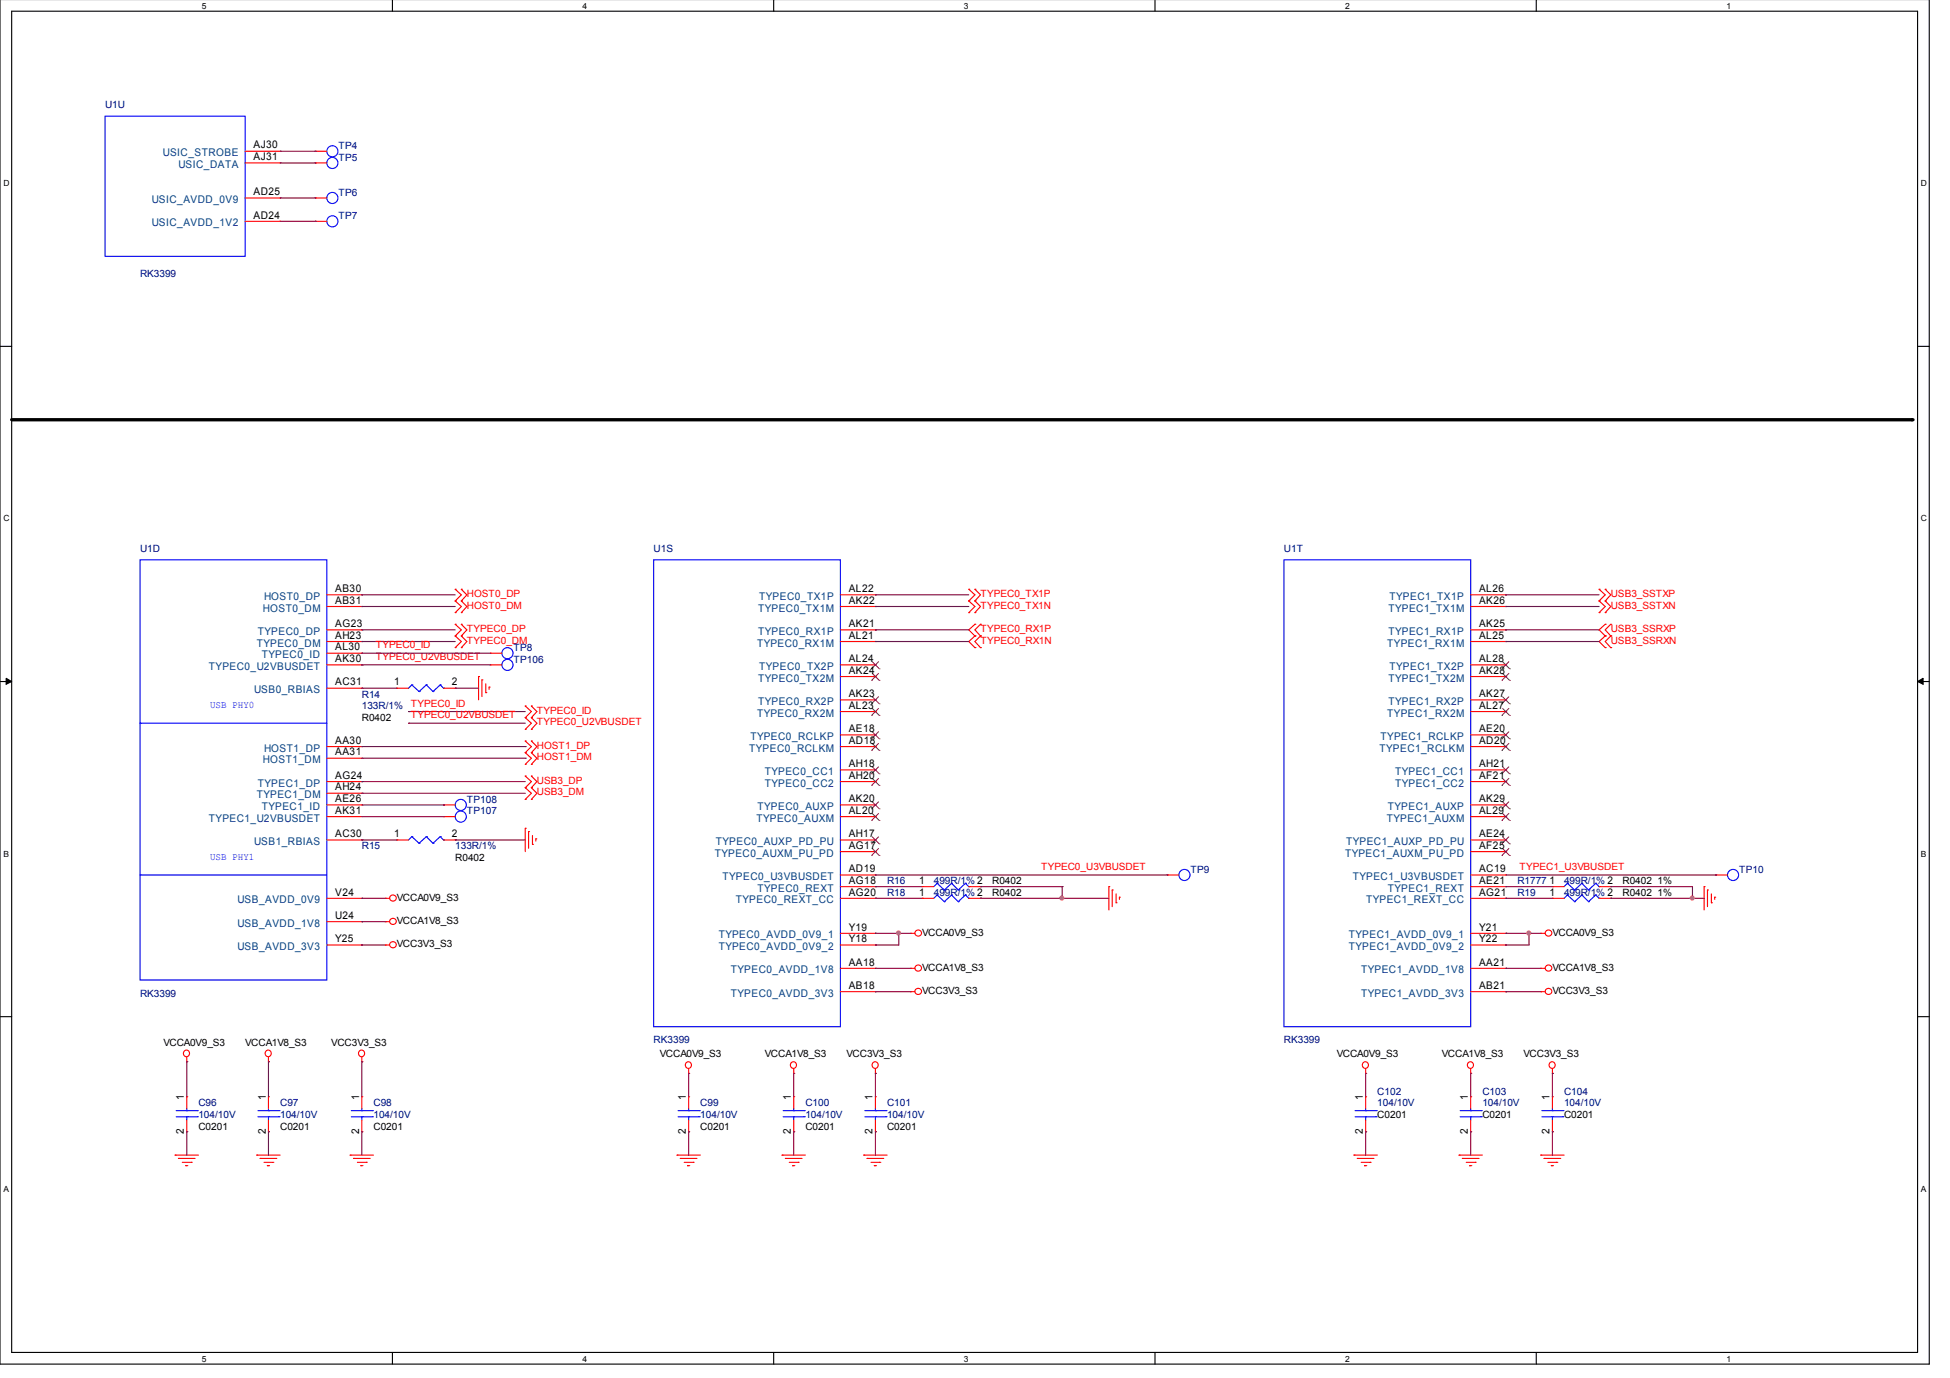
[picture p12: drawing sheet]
<svg xmlns="http://www.w3.org/2000/svg" width="297mm" height="210mm" viewBox="0 0 297 210" stroke-linecap="round" stroke-linejoin="round" font-family="sans-serif">
<path d="M0 -.1v207.9h293.9v-207.9M1.8 1.7h290.3v204.3h-290.3z" fill="none" stroke="#000" stroke-width=".17"/>
<g fill="#fff">
<path d="M30.7 .2h.6v1.3h-.6z"/>
<path d="M30.7 206.3h.6v1.3h-.6z"/>
</g>
<path d="M59.8 -.1v1.8M59.8 206v1.8" fill="none" stroke="#000" stroke-width=".17"/>
<g fill="#fff">
<path d="M88.7 .2h.6v1.3h-.6z"/>
<path d="M88.7 206.3h.6v1.3h-.6z"/>
</g>
<path d="M117.9 -.1v1.8M117.9 206v1.8" fill="none" stroke="#000" stroke-width=".17"/>
<g fill="#fff">
<path d="M146.8 .2h.6v1.3h-.6z"/>
<path d="M146.8 206.3h.6v1.3h-.6z"/>
</g>
<path d="M175.9 -.1v1.8M175.9 206v1.8" fill="none" stroke="#000" stroke-width=".17"/>
<g fill="#fff">
<path d="M204.9 .2h.6v1.3h-.6z"/>
<path d="M204.9 206.3h.6v1.3h-.6z"/>
</g>
<path d="M234 -.1v1.8M234 206v1.8" fill="none" stroke="#000" stroke-width=".17"/>
<g fill="#fff">
<path d="M263 .2h.6v1.3h-.6z"/>
<path d="M263 206.3h.6v1.3h-.6z"/>
<path d="M.5 27.2h.9v1.3h-.9z"/>
<path d="M292.6 27.2h.9v1.3h-.9z"/>
<path d="M.5 78.2h.9v1.4h-.9z"/>
<path d="M292.6 78.2h.9v1.4h-.9z"/>
</g>
<path d="M0 52.8h1.8M292.1 52.8h1.8" fill="none" stroke="#000" stroke-width=".17"/>
<g fill="#fff">
<path d="M.5 129.3h.8v1.4h-.8z"/>
<path d="M292.6 129.3h.8v1.4h-.8z"/>
</g>
<path d="M0 103.8h1.8M292.1 103.8h1.8" fill="none" stroke="#000" stroke-width=".17"/>
<path d="M.9 103.3l.9 .5-.9 .4zM292.1 103.8l.8-.5v.9z" fill="#000" stroke="#000" stroke-width=".15"/>
<g fill="#fff">
<path d="M.5 180.4h.7v1.3h-.7z"/>
<path d="M292.6 180.4h.7v1.3h-.7z"/>
</g>
<path d="M0 154.9h1.8M292.1 154.9h1.8" fill="none" stroke="#000" stroke-width=".17"/>
<path d="M1.8 63.9h289.5" fill="none" stroke="#000" stroke-width=".51"/>
<circle cx="291.3" cy="63.9" r=".25" fill="#000"/>
<g fill="none" stroke="#f00" stroke-width=".17">
<path d="M37.3 23h5.4M37.3 24.8h5.4M37.3 30.2h5.4M37.3 33.7h5.4M42.7 23h.1M42.7 24.8h.1M42.7 30.2h.1M42.7 33.7h.1M48 23h.1M48 24.8h.1M48 30.2h.1M48 33.7h.1"/>
<path d="M48 23h1.8M48 24.8h1.8M48 30.2h1.8M48 33.7h1.8M49.8 90.6h5.3M49.8 92.4h5.3M49.8 95.9h5.3M49.8 97.7h5.3M49.8 99.5h5.3M55.1 90.6h.1M55.1 92.4h.1M55.1 95.9h.1"/>
<path d="M55.1 97.7h.1M55.1 99.5h.1M69.3 93.3h.1M69.3 91.5h.1M69.3 89.8h.1M69.3 98.7h.1M69.3 96.9h.1M69.3 95.1h.1M69.3 91.5l1 .9-1 .9M69.3 89.8l1 .8-1 .9M69.3 96.9l1 .8-1 1M69.3 95.1l1 .8-1 1"/>
<path d="M70.3 93.3h.1M70.3 91.5h.1M70.3 89.8h.1M70.3 98.7h.1M70.3 96.9h.1M70.3 95.1h.1M70.3 91.5l.8 .9-.8 .9M70.3 89.8l.8 .8-.8 .9M70.3 96.9l.8 .8-.8 1M70.3 95.1l.8 .8-.8 1M74.7 99.5h.1M74.7 99.5h1.8"/>
<path d="M128 90.6h5.3M128 92.4h5.3M128 95.9h5.3M128 97.7h5.3M133.3 90.6h.1M133.3 92.4h.1M133.3 95.9h.1M133.3 97.7h.1M147.6 93.3h.1M147.6 91.5h.1M147.6 89.8h.1M147.6 91.5l.9 .9-.9 .9"/>
<path d="M147.6 89.8l.9 .8-.9 .9M148.5 93.3h.1M148.5 91.5h.1M148.5 89.8h.1M148.5 95.1h.1M148.5 96.9h.1M148.5 98.7h.1M148.5 91.5l.9 .9-.9 .9M148.5 89.8l.9 .8-.9 .9M148.5 95.1l-.9 .8 .9 1M148.5 96.9l-.9 .8 .9 1M149.4 96.9h.1"/>
<path d="M149.4 95.1h.1M149.4 98.7h.1M149.4 95.1l-.9 .8 .9 1M149.4 96.9l-.9 .8 .9 1M224 90.6h5.4M224 92.4h5.4M224 95.9h5.4M224 97.7h5.4M229.4 90.6h.1M229.4 92.4h.1M229.4 95.9h.1M229.4 97.7h.1"/>
<path d="M243.6 93.3h.1M243.6 91.5h.1M243.6 89.8h.1M243.6 91.5l.9 .9-.9 .9M243.6 89.8l.9 .8-.9 .9M244.5 93.3h.1M244.5 91.5h.1M244.5 89.8h.1M244.5 95.1h.1M244.5 96.9h.1M244.5 98.7h.1M244.5 91.5l.9 .9-.9 .9"/>
<path d="M244.5 89.8l.9 .8-.9 .9M244.5 95.1l-.9 .8 .9 1M244.5 96.9l-.9 .8 .9 1M245.4 96.9h.1M245.4 95.1h.1M245.4 98.7h.1M245.4 95.1l-.9 .8 .9 1M245.4 96.9l-.9 .8 .9 1M49.8 101.3h5.3M49.8 113.7h5.3M49.8 119.1h5.3M49.8 104.8h5.3"/>
<path d="M49.8 115.5h5.3M55.1 101.3h.1M55.1 104.8h.1M55.1 113.7h.1M55.1 115.5h.1M55.1 119.1h.1M60.5 104.8h.1M60.5 104.8h1.7M67.6 104.8h1.7M69.3 104.8h.1M72.9 103.1h.1M72.9 103.1v3.5"/>
<path d="M73.4 103.6h.1M73.4 103.6v2.5M74 105.5h.1M74 104.2v1.3M74.5 104.7h.1M74.5 104.7v.3M74.7 101.3h.1M74.7 101.3h1.8M80 120h.1M80 118.2h.1M80 114.7h.1M80 112.9h.1"/>
<path d="M80 116.4h.1M80 109.3h.1M80 107.5h.1M80 111.1h.1M80 120l.9 .8-.9 1M80 118.2l.9 .9-.9 .9M80 112.9l.9 .8-.9 1M80 114.7l.9 .8-.9 .9M80 107.5l.9 .9-.9 .9M80 109.3l.9 .9-.9 .9M80.9 120h.1M80.9 118.2h.1"/>
<path d="M80.9 114.7h.1M80.9 112.9h.1M80.9 116.4h.1M80.9 109.3h.1M80.9 107.5h.1M80.9 111.1h.1M80.9 120l.9 .8-.9 1M80.9 118.2l.9 .9-.9 .9M80.9 112.9l.9 .8-.9 1M80.9 114.7l.9 .8-.9 .9M80.9 107.5l.9 .9-.9 .9M80.9 109.3l.9 .9-.9 .9"/>
<path d="M128 101.3h5.3M128 103.1h5.3M128 106.6h5.3M128 108.4h5.3M128 111.9h5.3M128 113.7h5.3M128 117.3h5.3M128 119.1h5.3M133.3 101.3h.1M133.3 103.1h.1M133.3 106.6h.1M133.3 108.4h.1"/>
<path d="M133.3 111.9h.1M133.3 113.7h.1M133.3 117.3h.1M133.3 119.1h.1M224 101.3h5.4M224 103.1h5.4M224 106.6h5.4M224 108.4h5.4M224 111.9h5.4M224 113.7h5.4M224 117.3h5.4M224 119.1h5.4"/>
<path d="M229.4 101.3h.1M229.4 103.1h.1M229.4 106.6h.1M229.4 108.4h.1M229.4 111.9h.1M229.4 113.7h.1M229.4 117.3h.1M229.4 119.1h.1M49.8 136.8h5.3M49.8 127.9h5.3M49.8 122.6h5.3M49.8 124.4h5.3"/>
<path d="M49.8 120.8h5.3M55.1 120.8h.1M55.1 122.6h.1M55.1 124.4h.1M55.1 127.9h.1M55.1 136.8h.1M58.7 136.8h.1M58.7 136.8h.7M60.5 127.9h.1M60.5 127.9h1.7M67.6 122.6h.1M67.6 124.4h.1"/>
<path d="M67.6 127.9h1.7M67.6 122.6h1.7M67.6 124.4h1.7M69.3 127.9h.1M80 126.2h.1M80 121.8h.1M80 126.2v3.5M80.5 126.7h.1M80.5 126.7v2.5M80.9 121.8h.1M81.1 128.6h.1M81.1 127.3v1.3"/>
<path d="M81.6 127.8h.1M81.6 127.8v.3M128 136.8h5.3M128 127.9h5.3M128 122.6h5.3M128 124.4h5.3M128 129.7h5.3M128 135.1h5.3M128 133.3h5.3M133.3 122.6h.1M133.3 124.4h.1M133.3 127.9h.1"/>
<path d="M133.3 129.7h.1M133.3 135.1h.1M133.3 136.8h.1M133.3 133.3h.1M140.5 136.8h.1M140.5 135.1h.1M140.5 136.8h1.7M140.5 135.1h1.7M147.6 136.8h1.8M147.6 135.1h1.8M149.4 136.8h.1M149.4 135.1h.1"/>
<path d="M168.9 135.1h.1M168.9 135.1v3.5M169.4 135.6h.1M169.4 135.6v2.5M170 137.5h.1M170 136.2v1.3M170.5 136.7h.1M170.5 136.7v.3M177.8 133.3h.1M177.8 133.3h1.8M224 136.8h5.4M224 127.9h5.4"/>
<path d="M224 122.6h5.4M224 124.4h5.4M224 129.7h5.4M224 135.1h5.4M224 133.3h5.4M229.4 122.6h.1M229.4 124.4h.1M229.4 127.9h.1M229.4 129.7h.1M229.4 135.1h.1M229.4 136.8h.1M229.4 133.3h.1"/>
<path d="M236.5 136.8h.1M236.5 135.1h.1M236.5 136.8h1.8M236.5 135.1h1.8M243.6 136.8h1.8M243.6 135.1h1.8M245.4 136.8h.1M245.4 135.1h.1M259.6 135.1h.1M259.6 135.1v3.5M260.1 135.6h.1M260.1 135.6v2.5"/>
<path d="M260.7 137.5h.1M260.7 136.2v1.3M261.2 136.7h.1M261.2 136.7v.3M261.4 133.3h.1M261.4 133.3h1.7M49.8 140.4h5.3M49.8 143.9h5.3M55.1 140.4h.1M55.1 143.9h.1M58.7 140.4h.1M58.7 143.9h.1"/>
<path d="M58.7 140.4h.7M58.7 143.9h.7M128 143.9h5.3M128 151.1h5.3M128 147.5h5.3M128 142.2h5.3M133.3 142.2h.1M133.3 143.9h.1M133.3 147.5h.1M133.3 151.1h.1M138.7 151.1h.1M138.7 147.5h.1"/>
<path d="M138.7 142.2h.1M138.7 151.1h.7M138.7 147.5h.7M138.7 142.2h.7M224 143.9h5.4M224 151.1h5.4M224 147.5h5.4M224 142.2h5.4M229.4 142.2h.1M229.4 143.9h.1M229.4 147.5h.1M229.4 151.1h.1"/>
<path d="M234.7 151.1h.1M234.7 147.5h.1M234.7 142.2h.1M234.7 151.1h.7M234.7 147.5h.7M234.7 142.2h.7M26.7 176h.1M26.7 176h3.5M27.2 176.5h.1M27.2 176.5h2.5M27.8 177.1h1.3M28.3 177.6h.1"/>
<path d="M28.3 177.6h.3M28.4 161.7h.1M28.4 167.1h.1M28.4 172.4h.1M28.4 161.1v.6M28.4 167.1v1.7M28.4 170.6v1.8M29.1 177.1h.1M39.1 176h.1M39.1 176h3.6M39.6 176.5h.1M39.6 176.5h2.6"/>
<path d="M40.2 177.1h1.4M40.7 177.6h.1M40.7 177.6h.4M40.9 161.7h.1M40.9 167.1h.1M40.9 172.4h.1M40.9 161.1v.6M40.9 167.1v1.7M40.9 170.6v1.8M41.6 177.1h.1M53.3 176h.1M53.3 176h3.6"/>
<path d="M53.8 176.5h.1M53.8 176.5h2.6M54.4 177.1h1.4M54.9 177.6h.1M54.9 177.6h.4M55.1 161.7h.1M55.1 167.1h.1M55.1 172.4h.1M55.1 161.1v.6M55.1 167.1v1.7M55.1 170.6v1.8M55.8 177.1h.1"/>
<path d="M103.1 176h.1M103.1 176h3.6M103.6 176.5h.1M103.6 176.5h2.6M104.2 177.1h1.4M104.7 177.6h.1M104.7 177.6h.4M104.9 163.5h.1M104.9 167.1h.1M104.9 172.4h.1M104.9 162.8v.7M104.9 167.1v1.7"/>
<path d="M104.9 170.6v1.8M105.6 177.1h.1M119.1 176h.1M119.1 176h3.6M119.6 176.5h.1M119.6 176.5h2.6M120.2 177.1h1.4M120.7 177.6h.1M120.7 177.6h.4M120.9 163.5h.1M120.9 167.1h.1M120.9 172.4h.1"/>
<path d="M120.9 162.8v.7M120.9 167.1v1.7M120.9 170.6v1.8M121.6 177.1h.1M131.6 176h.1M131.6 176h3.5M132.1 176.5h.1M132.1 176.5h2.5M132.7 177.1h1.3M133.2 177.6h.1M133.2 177.6h.3M133.3 163.5h.1"/>
<path d="M133.3 167.1h.1M133.3 172.4h.1M133.3 162.8v.7M133.3 167.1v1.7M133.3 170.6v1.8M134 177.1h.1M206.2 176h.1M206.2 176h3.6M206.8 176.5h.1M206.8 176.5h2.5M207.3 177.1h1.4M207.9 177.6h.1"/>
<path d="M207.9 177.6h.3M208 163.5h.1M208 167.1h.1M208 172.4h.1M208 162.8v.7M208 167.1v1.7M208 170.6v1.8M208.7 177.1h.1M222.2 176h.1M222.2 176h3.6M222.8 176.5h.1M222.8 176.5h2.5"/>
<path d="M223.4 177.1h1.3M223.9 177.6h.1M223.9 177.6h.3M224 163.5h.1M224 167.1h.1M224 172.4h.1M224 162.8v.7M224 167.1v1.7M224 170.6v1.8M224.7 177.1h.1M234.7 176h.1M234.7 176h3.6"/>
<path d="M235.2 176.5h.1M235.2 176.5h2.5M235.8 177.1h1.4M236.3 177.6h.1M236.3 177.6h.3M236.5 163.5h.1M236.5 167.1h.1M236.5 172.4h.1M236.5 162.8v.7M236.5 167.1v1.7M236.5 170.6v1.8M237.2 177.1h.1"/>
<circle cx="59.9" cy="136.8" r=".49"/>
<circle cx="59.9" cy="143.9" r=".49"/>
<circle cx="59.9" cy="140.3" r=".49"/>
<circle cx="139.9" cy="147.5" r=".49"/>
<circle cx="139.9" cy="151" r=".49"/>
<circle cx="139.9" cy="142.1" r=".49"/>
<circle cx="235.9" cy="147.5" r=".49"/>
<circle cx="235.9" cy="142.1" r=".49"/>
<circle cx="235.9" cy="151" r=".49"/>
<circle cx="28.4" cy="160.5" r=".49"/>
<circle cx="40.8" cy="160.5" r=".49"/>
<circle cx="55.1" cy="160.5" r=".49"/>
<circle cx="104.8" cy="162.2" r=".49"/>
<circle cx="120.8" cy="162.2" r=".49"/>
<circle cx="133.3" cy="162.2" r=".49"/>
<circle cx="208" cy="162.2" r=".49"/>
<circle cx="224" cy="162.2" r=".49"/>
<circle cx="236.4" cy="162.2" r=".49"/>
</g>
<g fill="none" stroke="#00f" stroke-width=".17">
<path d="M16 17.7h21.3v21.3h-21.3zM21.3 85.3h28.5v64h-28.5zM99.6 85.3h28.4v71.1h-28.4zM195.6 85.3h28.4v71.1h-28.4zM21.3 110.2h.1M21.3 110.2h28.5M62.7 104.3h.1M62.7 104.3l-.5 .5M62.7 104.3l1.1 1M63.8 105.3h.1M64.9 104.3h.1M64.9 104.3l-1.1 1"/>
<path d="M64.9 104.3l1.1 1M66 105.3h.1M67.1 104.3h.1M67.1 104.3l-1.1 1M67.1 104.3l.5 .5M67.6 104.8h.1M21.3 133.3h.1M21.3 133.3h28.5M62.7 127.4h.1M62.7 127.4l-.5 .5M62.7 127.4l1.1 1.1M63.8 128.5h.1"/>
<path d="M64.9 127.4h.1M64.9 127.4l-1.1 1.1M64.9 127.4l1.1 1.1M66 128.5h.1M67.1 127.4h.1M67.1 127.4l-1.1 1.1M67.1 127.4l.5 .5M67.6 127.9h.1M142.7 136.3h.1M142.7 134.5h.1M142.7 136.3l-.5 .5M142.7 136.3l1.1 1"/>
<path d="M142.7 134.5l-.5 .6M142.7 134.5l1.1 1.1M143.8 137.3h.1M143.8 135.6h.1M144.9 136.3h.1M144.9 134.5h.1M144.9 136.3l-1.1 1M144.9 136.3l1.1 1M144.9 134.5l-1.1 1.1M144.9 134.5l1.1 1.1M146 137.3h.1M146 135.6h.1"/>
<path d="M147.1 136.3h.1M147.1 134.5h.1M147.1 136.3l-1.1 1M147.1 136.3l.5 .5M147.1 134.5l-1.1 1.1M147.1 134.5l.5 .6M147.6 136.8h.1M147.6 135.1h.1M238.8 136.3h.1M238.8 134.5h.1M238.8 136.3l-.5 .5M238.8 136.3l1.1 1"/>
<path d="M238.8 134.5l-.5 .6M238.8 134.5l1.1 1.1M239.9 137.3h.1M239.9 135.6h.1M241 136.3h.1M241 134.5h.1M241 136.3l-1.1 1M241 136.3l1 1M241 134.5l-1.1 1.1M241 134.5l1 1.1M242 137.3h.1M242 135.6h.1"/>
<path d="M243.1 136.3h.1M243.1 134.5h.1M243.1 136.3l-1.1 1M243.1 136.3l.5 .5M243.1 134.5l-1.1 1.1M243.1 134.5l.5 .6M243.6 136.8h.1M243.6 135.1h.1M26.8 170.1h3.3M26.8 169.2h3.3M28.4 169.2h.1M28.4 170.1h.1"/>
<path d="M28.4 168.8v.4M28.4 170.1v.5M30.1 170.1h.1M30.1 169.2h.1M39.3 170.1h3.2M39.3 169.2h3.2M40.9 169.2h.1M40.9 170.1h.1M40.9 168.8v.4M40.9 170.1v.5M42.5 170.1h.1M42.5 169.2h.1"/>
<path d="M53.5 170.1h3.2M53.5 169.2h3.2M55.1 169.2h.1M55.1 170.1h.1M55.1 168.8v.4M55.1 170.1v.5M56.7 170.1h.1M56.7 169.2h.1M103.3 170.1h3.2M103.3 169.2h3.2M104.9 169.2h.1M104.9 170.1h.1"/>
<path d="M104.9 168.8v.4M104.9 170.1v.5M106.5 170.1h.1M106.5 169.2h.1M119.3 170.1h3.2M119.3 169.2h3.2M120.9 169.2h.1M120.9 170.1h.1M120.9 168.8v.4M120.9 170.1v.5M122.5 170.1h.1M122.5 169.2h.1"/>
<path d="M131.7 170.1h3.3M131.7 169.2h3.3M133.3 169.2h.1M133.3 170.1h.1M133.3 168.8v.4M133.3 170.1v.5M135 170.1h.1M135 169.2h.1M206.4 170.1h3.2M206.4 169.2h3.2M208 169.2h.1M208 170.1h.1"/>
<path d="M208 168.8v.4M208 170.1v.5M209.6 170.1h.1M209.6 169.2h.1M222.4 170.1h3.2M222.4 169.2h3.2M224 169.2h.1M224 170.1h.1M224 168.8v.4M224 170.1v.5M225.6 170.1h.1M225.6 169.2h.1"/>
<path d="M234.9 170.1h3.2M234.9 169.2h3.2M236.5 169.2h.1M236.5 170.1h.1M236.5 168.8v.4M236.5 170.1v.5M238.1 170.1h.1M238.1 169.2h.1"/>
<circle cx="50.6" cy="30.2" r=".85"/>
<circle cx="50.6" cy="23" r=".85"/>
<circle cx="50.6" cy="33.7" r=".85"/>
<circle cx="50.6" cy="24.8" r=".85"/>
<circle cx="77.3" cy="99.5" r=".85"/>
<circle cx="77.3" cy="101.3" r=".85"/>
<circle cx="70.2" cy="124.4" r=".85"/>
<circle cx="70.2" cy="122.6" r=".85"/>
<circle cx="180.4" cy="133.3" r=".85"/>
<circle cx="264" cy="133.3" r=".85"/>
</g>
<g fill="none" stroke="#804000" stroke-width=".15">
<path d="M132.8 101.9h.1M132.8 103.6h.1M132.8 107.2h.1M132.8 109h.1M132.8 112.5h.1M132.8 114.3h.1M132.8 117.9h.1M132.8 119.6h.1M132.8 100.8l1.1 1.1M132.8 102.5l1.1 1.1M132.8 106.1l1.1 1.1M132.8 107.9l1.1 1.1"/>
<path d="M132.8 111.4l1.1 1.1M132.8 113.2l1.1 1.1M132.8 116.8l1.1 1.1M132.8 118.5l1.1 1.1M133.9 100.8l-1.1 1.1M133.9 102.5l-1.1 1.1M133.9 106.1l-1.1 1.1M133.9 107.9l-1.1 1.1M133.9 111.4l-1.1 1.1M133.9 113.2l-1.1 1.1M133.9 116.8l-1.1 1.1M133.9 118.5l-1.1 1.1"/>
<path d="M133.9 101.9h.1M133.9 103.6h.1M133.9 107.2h.1M133.9 109h.1M133.9 112.5h.1M133.9 114.3h.1M133.9 117.9h.1M133.9 119.6h.1M228.8 101.9h.1M228.8 103.6h.1M228.8 107.2h.1M228.8 109h.1"/>
<path d="M228.8 112.5h.1M228.8 114.3h.1M228.8 117.9h.1M228.8 119.6h.1M228.9 100.8l1.1 1.1M228.9 102.5l1.1 1.1M228.9 106.1l1.1 1.1M228.9 107.9l1.1 1.1M228.9 111.4l1.1 1.1M228.9 113.2l1.1 1.1M228.9 116.8l1.1 1.1M228.9 118.5l1.1 1.1"/>
<path d="M229.9 100.8l-1.1 1.1M229.9 102.5l-1.1 1.1M229.9 106.1l-1.1 1.1M229.9 107.9l-1.1 1.1M229.9 111.4l-1.1 1.1M229.9 113.2l-1.1 1.1M229.9 116.8l-1.1 1.1M229.9 118.5l-1.1 1.1M230 101.9h.1M230 103.6h.1M230 107.2h.1M230 109h.1"/>
<path d="M230 112.5h.1M230 114.3h.1M230 117.9h.1M230 119.6h.1M132.8 123.2h.1M132.8 125h.1M132.8 128.5h.1M132.8 130.3h.1M132.8 122.1l1.1 1.1M132.8 123.9l1.1 1.1M132.8 127.4l1.1 1.1M132.8 129.2l1.1 1.1"/>
<path d="M133.9 122.1l-1.1 1.1M133.9 123.9l-1.1 1.1M133.9 127.4l-1.1 1.1M133.9 129.2l-1.1 1.1M133.9 123.2h.1M133.9 125h.1M133.9 128.5h.1M133.9 130.3h.1M228.8 123.2h.1M228.8 125h.1M228.8 128.5h.1M228.8 130.3h.1"/>
<path d="M228.9 122.1l1.1 1.1M228.9 123.9l1.1 1.1M228.9 127.4l1.1 1.1M228.9 129.2l1.1 1.1M229.9 122.1l-1.1 1.1M229.9 123.9l-1.1 1.1M229.9 127.4l-1.1 1.1M229.9 129.2l-1.1 1.1M230 123.2h.1M230 125h.1M230 128.5h.1M230 130.3h.1"/>
</g>
<g fill="none" stroke="#800040" stroke-width=".17">
<path d="M42.7 23h5.3M42.7 24.8h5.3M42.7 30.2h5.3M42.7 33.7h5.3M48 23h.1M48 24.8h.1M48 30.2h.1M48 33.7h.1M55.1 90.6h.1M55.1 92.4h.1M55.1 97.7h.1M55.1 95.9h.1"/>
<path d="M55.1 99.5h.1M55.1 90.6h14.2M55.1 92.4h14.2M55.1 97.7h14.2M55.1 95.9h14.2M55.1 99.5h19.6M133.3 97.7h.1M133.3 95.9h.1M133.3 90.6h.1M133.3 92.4h.1M133.3 90.6h14.3M133.3 92.4h14.3"/>
<path d="M133.3 97.7h14.3M133.3 95.9h14.3M229.4 97.7h.1M229.4 95.9h.1M229.4 90.6h.1M229.4 92.4h.1M229.4 90.6h14.2M229.4 92.4h14.2M229.4 97.7h14.2M229.4 95.9h14.2M55.1 104.8h.1M55.1 101.3h.1"/>
<path d="M55.1 119.1h.1M55.1 104.8h5.4M55.1 101.3h19.6M55.1 119.1h24.9M55.1 113.7h24.9M55.1 115.5h24.9M62.2 108.4h.1M62.2 110.2h.1M62.2 108.4h17.8M62.2 110.2h17.8M69.3 104.8h.1M69.3 104.8h3.6"/>
<path d="M80 113.7h.1M80 115.5h.1M55.1 136.8h.1M55.1 127.9h.1M55.1 120.8h.1M55.1 136.8h3.6M55.1 127.9h5.4M55.1 120.8h24.9M55.1 122.6h12.5M55.1 124.4h12.5M67.6 122.6h.1M67.6 124.4h.1"/>
<path d="M69.3 127.9h.1M69.3 127.9h10.7M133.3 135.1h.1M133.3 136.8h.1M133.3 136.8h7.2M133.3 135.1h7.2M133.3 133.3h44.5M149.4 135.1h.1M149.4 136.8h.1M149.4 136.8h19.5M149.4 135.1h12.4M161.8 136.8h.1"/>
<path d="M161.8 135.1h.1M161.8 135.1v1.7M177.8 133.3h.1M229.4 135.1h.1M229.4 136.8h.1M229.4 136.8h7.1M229.4 135.1h7.1M229.4 133.3h32M245.4 135.1h.1M245.4 136.8h.1M245.4 136.8h14.2M245.4 135.1h12.4v1.7"/>
<path d="M257.8 136.8h.1M261.4 133.3h.1M55.1 140.4h.1M55.1 143.9h.1M55.1 140.4h3.6M55.1 143.9h3.6M133.3 151.1h.1M133.3 147.5h.1M133.3 142.2h.1M133.3 143.9h.1M133.3 151.1h5.4M133.3 147.5h5.4"/>
<path d="M133.3 142.2h5.4M136.9 142.2h.1M136.9 142.2v1.7h-3.6M229.4 151.1h.1M229.4 147.5h.1M229.4 142.2h.1M229.4 143.9h.1M229.4 151.1h5.3M229.4 147.5h5.3M229.4 142.2h5.3M232.9 142.2h.1M232.9 142.2v1.7h-3.5"/>
<path d="M28.4 161.7h.1M28.4 172.4h.1M28.4 161.7v5.4M28.4 172.4v3.6M40.9 161.7h.1M40.9 172.4h.1M40.9 161.7v5.4M40.9 172.4v3.6M55.1 172.4h.1M55.1 161.7h.1M55.1 161.7v5.4M55.1 172.4v3.6"/>
<path d="M104.9 163.5h.1M104.9 172.4h.1M104.9 163.5v3.6M104.9 172.4v3.6M120.9 163.5h.1M120.9 172.4h.1M120.9 163.5v3.6M120.9 172.4v3.6M133.3 172.4h.1M133.3 163.5h.1M133.3 163.5v3.6M133.3 172.4v3.6"/>
<path d="M208 163.5h.1M208 172.4h.1M208 163.5v3.6M208 172.4v3.6M224 163.5h.1M224 172.4h.1M224 163.5v3.6M224 172.4v3.6M236.5 172.4h.1M236.5 163.5h.1M236.5 163.5v3.6M236.5 172.4v3.6"/>
</g>
<g fill="#f0f" stroke="#f0f" stroke-width=".17">
<circle cx="136.9" cy="142.1" r=".3"/>
<circle cx="161.8" cy="136.8" r=".3"/>
<circle cx="232.9" cy="142.1" r=".3"/>
<circle cx="257.8" cy="136.8" r=".3"/>
</g>
<g font-size="1.6" fill="#004080">
<text x="24.8" y="23.8">USIC_STROBE</text>
<text x="27.2" y="25.6">USIC_DATA</text>
<text x="23.1" y="30.9">USIC_AVDD_0V9</text>
<text x="23.1" y="34.5">USIC_AVDD_1V2</text>
<text x="40" y="93.1">HOST0_DM</text>
<text x="40.2" y="91.4">HOST0_DP</text>
<text x="115.5" y="93.1">TYPEC0_TX1M</text>
<text x="115.7" y="91.4">TYPEC0_TX1P</text>
<text x="211.5" y="93.1">TYPEC1_TX1M</text>
<text x="211.7" y="91.4">TYPEC1_TX1P</text>
<text x="39.1" y="98.5">TYPEC0_DM</text>
<text x="39.3" y="96.7">TYPEC0_DP</text>
<text x="39.9" y="100.3">TYPEC0_ID</text>
<text x="115.3" y="98.5">TYPEC0_RX1M</text>
<text x="115.5" y="96.7">TYPEC0_RX1P</text>
<text x="211.3" y="98.5">TYPEC1_RX1M</text>
<text x="211.5" y="96.7">TYPEC1_RX1P</text>
<text x="31.8" y="102">TYPEC0_U2VBUSDET</text>
<text x="38.7" y="105.6">USB0_RBIAS</text>
<text x="115.5" y="103.8">TYPEC0_TX2M</text>
<text x="115.5" y="107.4">TYPEC0_RX2P</text>
<text x="115.7" y="102">TYPEC0_TX2P</text>
<text x="211.5" y="103.8">TYPEC1_TX2M</text>
<text x="211.5" y="107.4">TYPEC1_RX2P</text>
<text x="211.7" y="102">TYPEC1_TX2P</text>
<text x="114.3" y="112.7">TYPEC0_RCLKP</text>
<text x="115.3" y="109.1">TYPEC0_RX2M</text>
<text x="210.3" y="112.7">TYPEC1_RCLKP</text>
<text x="211.3" y="109.1">TYPEC1_RX2M</text>
<text x="39.3" y="119.8">TYPEC1_DP</text>
<text x="40" y="116.3">HOST1_DM</text>
<text x="40.2" y="114.5">HOST1_DP</text>
<text x="114.1" y="114.5">TYPEC0_RCLKM</text>
<text x="116.5" y="118">TYPEC0_CC1</text>
<text x="116.5" y="119.8">TYPEC0_CC2</text>
<text x="210.1" y="114.5">TYPEC1_RCLKM</text>
<text x="212.5" y="118">TYPEC1_CC1</text>
<text x="212.5" y="119.8">TYPEC1_CC2</text>
<text x="31.8" y="125.2">TYPEC1_U2VBUSDET</text>
<text x="39.1" y="121.6">TYPEC1_DM</text>
<text x="39.9" y="123.4">TYPEC1_ID</text>
<text x="115.2" y="125.2">TYPEC0_AUXM</text>
<text x="115.4" y="123.4">TYPEC0_AUXP</text>
<text x="211.2" y="125.2">TYPEC1_AUXM</text>
<text x="211.4" y="123.4">TYPEC1_AUXP</text>
<text x="38.7" y="128.7">USB1_RBIAS</text>
<text x="108.9" y="130.5">TYPEC0_AUXM_PU_PD</text>
<text x="109.1" y="128.7">TYPEC0_AUXP_PD_PU</text>
<text x="204.9" y="130.5">TYPEC1_AUXM_PU_PD</text>
<text x="205.1" y="128.7">TYPEC1_AUXP_PD_PU</text>
<text x="36.2" y="137.6">USB_AVDD_0V9</text>
<text x="110.1" y="134">TYPEC0_U3VBUSDET</text>
<text x="112.1" y="137.6">TYPEC0_REXT_CC</text>
<text x="115.4" y="135.8">TYPEC0_REXT</text>
<text x="206.1" y="134">TYPEC1_U3VBUSDET</text>
<text x="208.1" y="137.6">TYPEC1_REXT_CC</text>
<text x="211.4" y="135.8">TYPEC1_REXT</text>
<text x="36.2" y="141.2">USB_AVDD_1V8</text>
<text x="109.5" y="142.9">TYPEC0_AVDD_0V9_1</text>
<text x="205.5" y="142.9">TYPEC1_AVDD_0V9_1</text>
<text x="36.2" y="144.7">USB_AVDD_3V3</text>
<text x="109.5" y="144.7">TYPEC0_AVDD_0V9_2</text>
<text x="111.3" y="148.3">TYPEC0_AVDD_1V8</text>
<text x="205.5" y="144.7">TYPEC1_AVDD_0V9_2</text>
<text x="207.3" y="148.3">TYPEC1_AVDD_1V8</text>
<text x="111.3" y="151.8">TYPEC0_AVDD_3V3</text>
<text x="207.3" y="151.8">TYPEC1_AVDD_3V3</text>
</g>
<g font-size="1.6">
<text x="38.6" y="22.6">AJ30</text>
<text x="38.6" y="24.4">AJ31</text>
<text x="38.6" y="29.7">AD25</text>
<text x="38.6" y="33.3">AD24</text>
<text x="51.1" y="90.2">AB30</text>
<text x="51.1" y="92">AB31</text>
<text x="51.1" y="95.5">AG23</text>
<text x="129.3" y="90.2">AL22</text>
<text x="129.3" y="92">AK22</text>
<text x="129.3" y="95.5">AK21</text>
<text x="225.3" y="90.2">AL26</text>
<text x="225.3" y="92">AK26</text>
<text x="225.3" y="95.5">AK25</text>
<text x="51.1" y="97.3">AH23</text>
<text x="51.1" y="99.1">AL30</text>
<text x="51.1" y="100.9">AK30</text>
<text x="129.3" y="97.3">AL21</text>
<text x="129.3" y="100.9">AL24</text>
<text x="225.3" y="97.3">AL25</text>
<text x="225.3" y="100.9">AL28</text>
<text x="51.1" y="104.4">AC31</text>
<text x="60" y="104.4">1</text>
<text x="68.8" y="104.4">2</text>
<text x="129.3" y="102.6">AK24</text>
<text x="129.3" y="106.2">AK23</text>
<text x="129.3" y="108">AL23</text>
<text x="225.3" y="102.6">AK28</text>
<text x="225.3" y="106.2">AK27</text>
<text x="225.3" y="108">AL27</text>
<text x="51.1" y="113.3">AA30</text>
<text x="129.3" y="111.5">AE18</text>
<text x="129.3" y="113.3">AD18</text>
<text x="225.3" y="111.5">AE20</text>
<text x="225.3" y="113.3">AD20</text>
<text x="51.1" y="115.1">AA31</text>
<text x="51.1" y="118.6">AG24</text>
<text x="129.3" y="116.9">AH18</text>
<text x="129.3" y="118.6">AH20</text>
<text x="225.3" y="116.9">AH21</text>
<text x="225.3" y="118.6">AF21</text>
<text x="51.1" y="120.4">AH24</text>
<text x="51.1" y="122.2">AE26</text>
<text x="51.1" y="124">AK31</text>
<text x="129.3" y="122.2">AK20</text>
<text x="129.3" y="124">AL20</text>
<text x="225.3" y="122.2">AK29</text>
<text x="225.3" y="124">AL29</text>
<text x="51.1" y="127.5">AC30</text>
<text x="60" y="127.5">1</text>
<text x="68.8" y="127.5">2</text>
<text x="129.3" y="127.5">AH17</text>
<text x="129.3" y="129.3">AG17</text>
<text x="225.3" y="127.5">AE24</text>
<text x="225.3" y="129.3">AF25</text>
<text x="51.1" y="136.4">V24</text>
<text x="129.3" y="134.6">AG18</text>
<text x="129.3" y="136.4">AG20</text>
<text x="129.3" y="132.9">AD19</text>
<text x="140" y="136.4">1</text>
<text x="140" y="134.6">1</text>
<text x="225.3" y="134.6">AE21</text>
<text x="225.3" y="136.4">AG21</text>
<text x="225.3" y="132.9">AC19</text>
<text x="236.1" y="136.4">1</text>
<text x="236.1" y="134.6">1</text>
<text x="51.1" y="140">U24</text>
<text x="51.1" y="143.5">Y25</text>
<text x="129.3" y="141.7">Y19</text>
<text x="129.3" y="143.5">Y18</text>
<text x="225.3" y="141.7">Y21</text>
<text x="225.3" y="143.5">Y22</text>
<text x="129.3" y="147.1">AA18</text>
<text x="225.3" y="147.1">AA21</text>
<text x="129.3" y="150.6">AB18</text>
<text x="225.3" y="150.6">AB21</text>
<text x="28" y="167.6" transform="rotate(-90 28 167.6)">1</text>
<text x="40.5" y="167.6" transform="rotate(-90 40.5 167.6)">1</text>
<text x="54.7" y="167.6" transform="rotate(-90 54.7 167.6)">1</text>
<text x="104.5" y="167.6" transform="rotate(-90 104.5 167.6)">1</text>
<text x="120.5" y="167.6" transform="rotate(-90 120.5 167.6)">1</text>
<text x="132.9" y="167.6" transform="rotate(-90 132.9 167.6)">1</text>
<text x="207.6" y="167.6" transform="rotate(-90 207.6 167.6)">1</text>
<text x="223.6" y="167.6" transform="rotate(-90 223.6 167.6)">1</text>
<text x="236.1" y="167.6" transform="rotate(-90 236.1 167.6)">1</text>
<text x="28" y="172.7" transform="rotate(-90 28 172.7)">2</text>
<text x="40.5" y="172.7" transform="rotate(-90 40.5 172.7)">2</text>
<text x="54.7" y="172.7" transform="rotate(-90 54.7 172.7)">2</text>
<text x="104.5" y="172.7" transform="rotate(-90 104.5 172.7)">2</text>
<text x="120.5" y="172.7" transform="rotate(-90 120.5 172.7)">2</text>
<text x="132.9" y="172.7" transform="rotate(-90 132.9 172.7)">2</text>
<text x="207.6" y="172.7" transform="rotate(-90 207.6 172.7)">2</text>
<text x="223.6" y="172.7" transform="rotate(-90 223.6 172.7)">2</text>
<text x="236.1" y="172.7" transform="rotate(-90 236.1 172.7)">2</text>
</g>
<g font-size="1.5" fill="#000080">
<text x="16" y="16.5">U1U</text>
<text x="51.6" y="22.7">TP4</text>
<text x="51.6" y="24.5">TP5</text>
<text x="51.6" y="29.8">TP6</text>
<text x="51.6" y="33.4">TP7</text>
<text x="21.3" y="42.3">RK3399</text>
<text x="21.3" y="84.1">U1D</text>
<text x="99.6" y="84.1">U1S</text>
<text x="195.6" y="84.1">U1T</text>
<text x="78.2" y="100.9">TP106</text>
<text x="78.2" y="99.2">TP8</text>
<text x="55.1" y="106.3">R14</text>
<text x="55.1" y="108">133R/1%</text>
<text x="71.1" y="122.3">TP108</text>
<text x="71.1" y="124.1">TP107</text>
<text x="55.1" y="129.4">R15</text>
<text x="69.3" y="129.4">133R/1%</text>
<text x="135.1" y="136.5">R18</text>
<text x="135.1" y="134.7">R16</text>
<text x="142.2" y="136.5">499R/1% 2</text>
<text x="142.2" y="134.7">499R/1% 2</text>
<text x="181.4" y="132.9">TP9</text>
<text x="231.1" y="136.5">R19</text>
<text x="231.1" y="134.7">R1777</text>
<text x="238.3" y="136.5">499R/1% 2</text>
<text x="238.3" y="134.7">499R/1% 2</text>
<text x="264.9" y="132.9">TP10</text>
<text x="21.3" y="151.8">RK3399</text>
<text x="99.6" y="158.9">RK3399</text>
<text x="195.6" y="158.9">RK3399</text>
<text x="209.8" y="166.7">C102</text>
<text x="225.8" y="166.7">C103</text>
<text x="238.3" y="166.7">C104</text>
<text x="30.2" y="168.5">C96</text>
<text x="30.2" y="170.3">104/10V</text>
<text x="42.7" y="168.5">C97</text>
<text x="42.7" y="170.3">104/10V</text>
<text x="56.9" y="168.5">C98</text>
<text x="56.9" y="170.3">104/10V</text>
<text x="106.7" y="168.5">C99</text>
<text x="106.7" y="170.3">104/10V</text>
<text x="122.7" y="168.5">C100</text>
<text x="122.7" y="170.3">104/10V</text>
<text x="135.1" y="168.5">C101</text>
<text x="135.1" y="170.3">104/10V</text>
<text x="209.8" y="168.5">104/10V</text>
<text x="225.8" y="168.5">104/10V</text>
<text x="238.3" y="168.5">104/10V</text>
</g>
<g font-size="1.5" fill="#f00">
<text x="71.1" y="92.7">HOST0_DM</text>
<text x="71.1" y="90.9">HOST0_DP</text>
<text x="149.4" y="92.7">TYPEC0_TX1N</text>
<text x="149.4" y="90.9">TYPEC0_TX1P</text>
<text x="245.4" y="92.7">USB3_SSTXN</text>
<text x="245.4" y="90.9">USB3_SSTXP</text>
<text x="57.2" y="100.5">TYPEC0_U2VBUSDET</text>
<text x="57.2" y="98.7">TYPEC0_ID</text>
<text x="71.1" y="98.1">TYPEC0_DM</text>
<text x="71.1" y="96.3">TYPEC0_DP</text>
<text x="149.4" y="96.3">TYPEC0_RX1P</text>
<text x="149.4" y="98.1">TYPEC0_RX1N</text>
<text x="245.4" y="96.3">USB3_SSRXP</text>
<text x="245.4" y="98.1">USB3_SSRXN</text>
<text x="62.6" y="107.6">TYPEC0_ID</text>
<text x="62.6" y="109.4">TYPEC0_U2VBUSDET</text>
<text x="81.8" y="108.7">TYPEC0_ID</text>
<text x="81.8" y="110.5">TYPEC0_U2VBUSDET</text>
<text x="81.8" y="119.4">USB3_DP</text>
<text x="81.8" y="114.1">HOST1_DP</text>
<text x="81.8" y="115.8">HOST1_DM</text>
<text x="81.8" y="121.2">USB3_DM</text>
<text x="158.6" y="132.5">TYPEC0_U3VBUSDET</text>
<text x="231.5" y="132.5">TYPEC1_U3VBUSDET</text>
</g>
<g font-size="1.5" fill="#00f">
<text x="32" y="107.9">USB PHY0</text>
<text x="32" y="131">USB PHY1</text>
</g>
<g font-size="1.5">
<text x="55.1" y="109.8">R0402</text>
<text x="69.3" y="131.2">R0402</text>
<text x="60.5" y="137.2">VCCA0V9_S3</text>
<text x="151.1" y="136.5">R0402</text>
<text x="151.1" y="134.7">R0402</text>
<text x="247.1" y="136.5">R0402</text>
<text x="247.1" y="134.7">R0402</text>
<text x="252.5" y="136.5">1%</text>
<text x="252.5" y="134.7">1%</text>
<text x="60.5" y="140.7">VCCA1V8_S3</text>
<text x="140.5" y="142.5">VCCA0V9_S3</text>
<text x="236.5" y="142.5">VCCA0V9_S3</text>
<text x="60.5" y="144.3">VCC3V3_S3</text>
<text x="140.5" y="147.8">VCCA1V8_S3</text>
<text x="236.5" y="147.8">VCCA1V8_S3</text>
<text x="140.5" y="151.4">VCC3V3_S3</text>
<text x="236.5" y="151.4">VCC3V3_S3</text>
<text x="24.9" y="159.3">VCCA0V9_S3</text>
<text x="37.3" y="159.3">VCCA1V8_S3</text>
<text x="50.5" y="159.3">VCC3V3_S3</text>
<text x="100.5" y="161.1">VCCA0V9_S3</text>
<text x="116.5" y="161.1">VCCA1V8_S3</text>
<text x="128.9" y="161.1">VCC3V3_S3</text>
<text x="203.6" y="161.1">VCCA0V9_S3</text>
<text x="219.6" y="161.1">VCCA1V8_S3</text>
<text x="232.1" y="161.1">VCC3V3_S3</text>
<text x="30.2" y="172.1">C0201</text>
<text x="42.7" y="172.1">C0201</text>
<text x="56.9" y="172.1">C0201</text>
<text x="106.7" y="172.1">C0201</text>
<text x="122.7" y="172.1">C0201</text>
<text x="135.1" y="172.1">C0201</text>
<text x="209.8" y="170.3">C0201</text>
<text x="225.8" y="170.3">C0201</text>
<text x="238.3" y="170.3">C0201</text>
</g>
<g font-size="1.3">
<text x="30.7" y="1.4">5</text>
<text x="88.7" y="1.4">4</text>
<text x="146.8" y="1.4">3</text>
<text x="204.9" y="1.4">2</text>
<text x="263" y="1.4">1</text>
<text x=".5" y="28.4">D</text>
<text x="292.6" y="28.4">D</text>
<text x=".5" y="79.4">C</text>
<text x="292.6" y="79.4">C</text>
<text x=".5" y="130.5">B</text>
<text x="292.6" y="130.5">B</text>
<text x=".5" y="181.5">A</text>
<text x="292.6" y="181.5">A</text>
<text x="30.7" y="207.4">5</text>
<text x="88.7" y="207.4">4</text>
<text x="146.8" y="207.4">3</text>
<text x="204.9" y="207.4">2</text>
<text x="263" y="207.4">1</text>
</g>
</svg>
